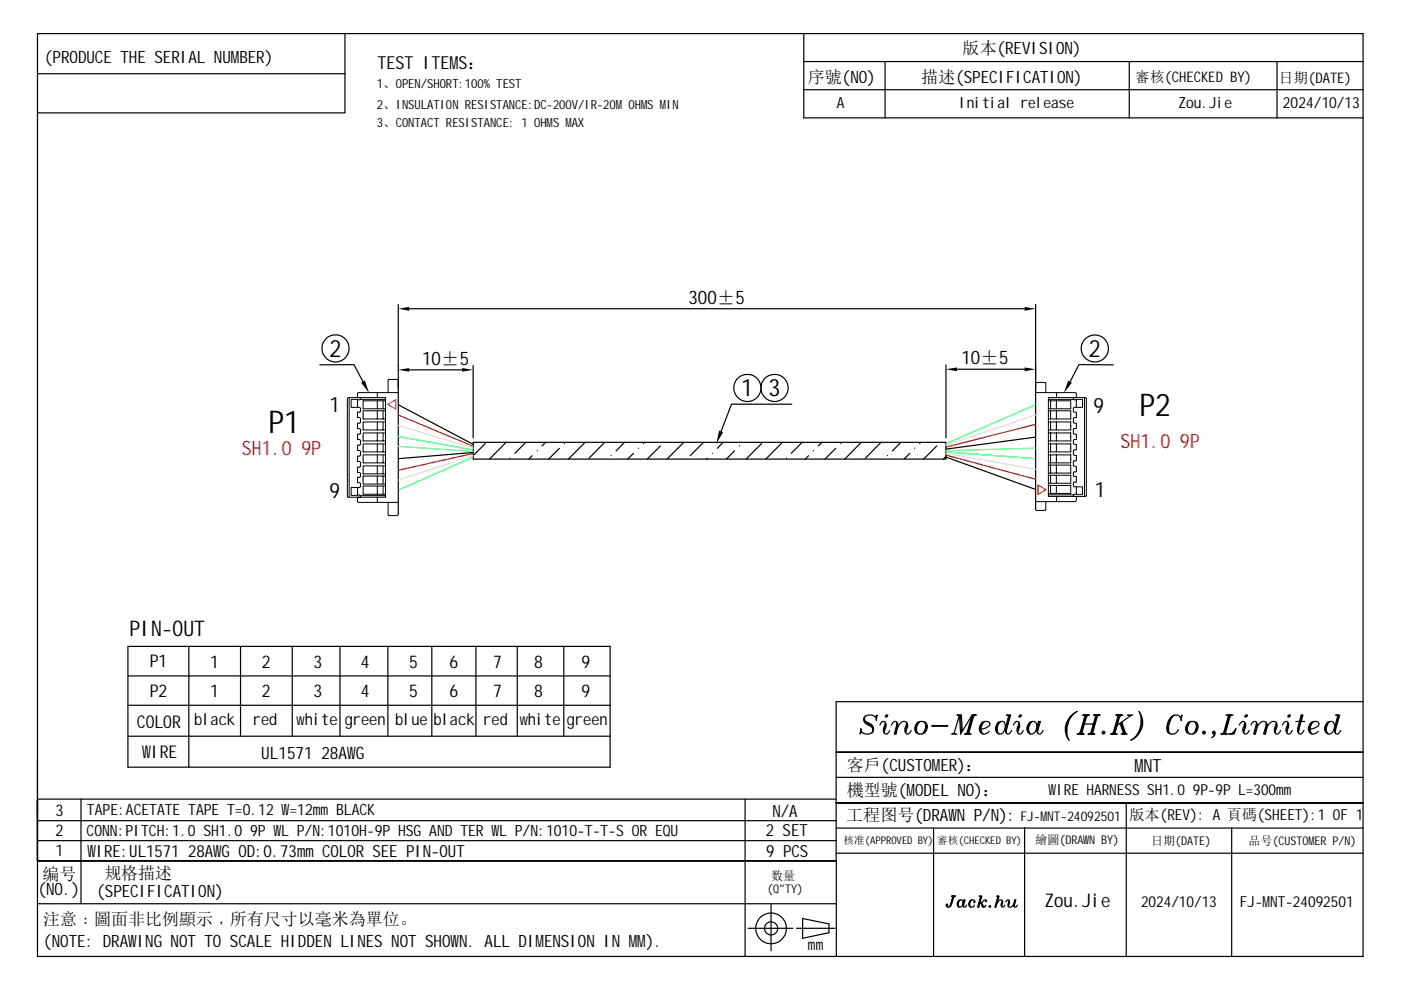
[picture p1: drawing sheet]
<svg xmlns="http://www.w3.org/2000/svg" width="297mm" height="210mm" viewBox="0 0 297 210" stroke-linecap="round" stroke-linejoin="round" font-family="sans-serif">
<g fill="none" stroke="#000" stroke-width=".25">
<path d="M7.9 7.1h281.1v195.7h-281.1zM7.9 15.6h65.2M73.1 7.1v16.8h-65.2M170.4 13.1h118.6M170.4 7.1v17.9h118.6M170.4 19h118.6M187.6 13.1v11.9M239.4 13.1v11.9M270.7 13.1v11.9M67.8 77.4l7.2-.1 1.9 3.6M84.4 64.5v44.6M86.8 65.5h130.4"/>
<path d="M86.8 78.4h11.2M100.3 77.5v15.4M200.6 77.4v15.5M202.9 78.3h14.3M219.6 64.5v43.5M236 77.4l-7.2-.1-1.9 3.6M76.4 95.7v.8M84.4 85.8l15.9 8.4M100.3 93.8h100.3v3.5h-100.3zM100.3 95.9l-15.9 1.4M102.9 94l-2.6 2.6M107.3 93.8l-3.5 3.5"/>
<path d="M108.1 97.1v.1M111.5 93.8l-2.3 2.3M112.8 96.6l-.7 .7M113.9 95.6h.1M115.7 93.8l-.8 .7M118.6 95.1l-2.3 2.2M119.7 94h.1M124.1 93.8l-3.6 3.5M128.2 93.8l-3.3 3.4M129.6 96.6h.1M132.4 93.8l-1.8 1.8M134.3 96.1l-1.2 1.2"/>
<path d="M135.3 95v.1M136.6 93.8l-.2 .2M140 94.5l-2.8 2.8M145 93.8l-3.6 3.5M149.2 93.8l-2.9 2.8M150 97.2l-.2 .1M151 96.1h.1M153.3 93.8l-1.2 1.3M155.7 95.6l-1.7 1.7M156.8 94.5h.1M161.5 94l-3.3 3.3M165.9 93.8l-3.5 3.5"/>
<path d="M166.7 97.1v.1M167.9 85.7h-12.8l-2.2 5.8M170.1 93.8l-2.3 2.3M171.4 96.6l-.7 .7M172.5 95.6h.1M174.3 93.8l-.8 .7M177.2 95.1l-2.3 2.2M178.3 94h.1M182.6 93.8l-3.5 3.5M186.8 93.8l-3.3 3.4M188.2 96.6h.1M191 93.8l-1.8 1.8"/>
<path d="M192.9 96.1l-1.2 1.2M193.9 95v.1M195.2 93.8l-.2 .2M198.6 94.5l-2.8 2.8M200.6 96.8l-.6 .5M200.6 96.9l19 6.9M219.6 92.7l-19 2.5M27.1 137h102.3v25.7h-102.3zM40 137v25.7M51 137v19.1M62 137v19.1M72.1 137v19.1"/>
<path d="M82.2 137v19.1M91.6 137v19.1M100.9 137v19.1M109.7 137v19.1M119.5 137v19.1M27.1 143.3h102.3M27.1 156.1h102.3M27.1 149.5h102.3M177.3 159.5h111.7zM177.3 148.8h111.7zM177.3 148.8v54M177.3 159.5h111.7"/>
<path d="M183.3 152.8l.2 .3 1.3 .8 .2 .4M183.5 151.8l-.2 .4 .2 .8 1.1 .5a1.13 1.13 0 0 1 .6 1.2 1.13 1.13 0 0 1-.9 .9h-.8l-.6-.2-.4-.5v-.4l-.1 1.1 .1-.3h.2M185.6 152h.2l.2-.4-.2 1.2-.2-.8a1.72 1.72 0 0 0-2.5 .2l.2 .9 .4 .4 1.1 .6 .2 .4v.5l-.2 .4M186.5 153.7l.6-.7 .6 .1 .2 1-.4 .9M187.7 153.1l-.2 2.3M187.7 153.5l-.4 1 .2 .9 .2 .2h.4l.5-.7M187.8 151.8h.4M187.9 151.6h.3l-.1 .4h-.4zM188.1 151.6l-.2 .4M190.1 153.5l-.5 2.1h.4l.4-2.1-.4-.5h-.4l-.6 .7M190.1 153.1v1l-.3 1.5M190.4 154.1a1.33 1.33 0 0 1 1.8-1l.2 .4v.6l-.3 .9"/>
<path d="M192.2 153.1l-.1 2.3M192.2 153.5l-.4 1v.5l.3 .4 .1 .2h.4l.6-.7M194.5 153.1a1.67 1.67 0 0 1 1.9 .2 1.49 1.49 0 0 1-.3 2 1.49 1.49 0 0 1-2 0 1.85 1.85 0 0 1 .4-2.2zM194.5 153.3a1.69 1.69 0 0 0-.2 2M195.1 153a2.06 2.06 0 0 0-.6 2.4l.4 .2M195.7 153l.3 .1a2 2 0 0 1-.5 2.5M196.2 153.3a1.83 1.83 0 0 1-.2 2M197.6 153.8l3.4 .1-3.4 .1zM201.7 155.6h1.2M201.9 155.6l.4-.2 .4 .2M202.9 151.6h.9l.2 3.4 2.1-3.4M203.1 151.6l.3 .2 .3 3.8 .3-.6"/>
<path d="M203.3 151.6l.1 .4M203.4 151.6l-1.1 3.8M203.7 151.6l.1 3.7M204.4 155.6h1.5M204.6 155.6l.6-.2 .5 .2M205.2 155.3l-.4 .3M205.3 155.3l.3 .3M206.1 151.6l-1.1 4M206.1 151.6h1M206.3 151.6l-1.1 4M206.5 151.6l-1.2 4M206.7 151.6l-.4 .4"/>
<path d="M206.9 151.6l-.6 .2M207.8 154.7a2.46 2.46 0 0 0 2.1-1.2 1.08 1.08 0 0 0-1.7-.4 1.46 1.46 0 0 0 .2 2.5l1-.2 .3-.4M208.2 153.3a1.8 1.8 0 0 0-.2 2M208.8 153a1.88 1.88 0 0 0-.4 2.6M211.6 153.1l.6-.1 .8 .1a1.65 1.65 0 0 1-1.2 2.5 1.21 1.21 0 0 1-.5-1.9zM211.6 153.3a1.92 1.92 0 0 0-.2 2M212.2 153a1.88 1.88 0 0 0-.4 2.6M213.3 151.6h1l-1 3.4M213.5 151.6l.6 .2M213.7 151.6l.2 .4M213.9 151.6l-.6 2.1a1.43 1.43 0 0 0 .2 1.9h.4l.6-.7M214.1 151.6l-.8 2.9v.9"/>
<path d="M214.9 153.7l.5-.7 .6 .1 .2 1-.4 .9M216 153.1l-.2 2.3M216 153.5l-.4 1 .2 .9 .2 .2h.4l.5-.7M216.1 151.8h.4M216.2 151.6h.4l-.2 .4h-.4zM216.4 151.6l-.2 .4M218.3 153.1l.5-.1 .8 .1a1.65 1.65 0 0 1-1.1 2.5 1.46 1.46 0 0 1-.2-2.5zM218.5 153.1a1.85 1.85 0 0 0-.4 2.2M218.8 153a1.88 1.88 0 0 0-.3 2.6M220.4 153l-.4 1.3v1.1M221.1 154.9l-.5 .7h-.4l-.2-.2-.2-.4v-.7l.4-1.3h.4l-.6 2M227 152a4.6 4.6 0 0 0-.9 3.8 5.1 5.1 0 0 1 2.3-5 4.1 4.1 0 0 0-1.8 6.1l-.3-.9-.2-1.7"/>
<path d="M228.4 155.6h1.5M228.5 155.6l.6-.2 .6 .2M229.1 155.3l-.3 .3M229.3 155.3l.2 .3M229.5 151.6h1.5M229.7 153.5h2.3M229.7 151.6l.6 .2 .5-.2M229.9 151.6l.2 .4M230.1 151.6l-1.2 4M230.3 151.6l-1.2 4M230.4 151.6l-1.1 4M230.7 155.6h1.4"/>
<path d="M230.7 151.6l-.4 .4M230.8 155.6l.6-.2 .6 .2M231.4 155.3l-.4 .3M231.6 155.3l.2 .3M231.8 151.6h1.5M232 151.6l.5 .2 .6-.2M232.1 151.6l.3 .4M232.4 151.6l-1.2 4M232.5 151.6l-1.1 4M232.7 151.6l-1.1 4M232.9 151.6l-.4 .4M233.7 155.3l.3-.3 .3 .4-.4 .2z"/>
<path d="M233.9 155.3h.1v.1h-.1zM235.4 155.6h1.5M235.6 155.6l.6-.2 .5 .2M236.2 155.3l-.4 .3M236.3 155.3l.2 .3M236.5 151.6h1.6M236.7 151.6l.6 .2 .6-.2M236.9 151.6l.2 .4M237.1 151.6l-1.1 4M237.3 151.6l-1.1 4M237.5 151.6l-1.2 4M237.5 153.3l.7 2.3"/>
<path d="M237.7 155.6h1.3M237.7 153.3l.7 2.3M237.7 151.6l-.4 .4M237.9 153.1l.7 2.3M238.2 155.4l-.3 .2M238.2 155.3l-.1 .3M238.4 155.3l.4 .3M239 151.6h1.1M239.2 151.6l.4 .2 .4-.2M239.6 151.8l-2.9 2.1M242 153.5l-.1-1.7-.4-1a4 4 0 0 1-1.7 6.1 5.1 5.1 0 0 0 2.2-4.9 4.4 4.4 0 0 1-.9 3.8M248.5 152a3.3 3.3 0 0 0-.9 2.9l.2 .4"/>
<path d="M249.1 151.6a3.5 3.5 0 0 0-1.2 3.8l.4 .2M250.2 152h.2l.2-.4-.2 1.2a1.2 1.2 0 0 0-.9-1.3 1.2 1.2 0 0 0-1.4 .7 2.63 2.63 0 0 0-.3 3.2 1.32 1.32 0 0 0 2-.7M252 153.1a1.62 1.62 0 0 1 1.8 .2 1.48 1.48 0 0 1-.2 2 1.48 1.48 0 0 1-2 0 1.68 1.68 0 0 1 .4-2.2zM252 153.3a1.8 1.8 0 0 0-.3 2M252.5 153a2.15 2.15 0 0 0-.5 2.4l.3 .2M253.1 153l.3 .1a2 2 0 0 1-.5 2.5M253.6 153.3a1.83 1.83 0 0 1-.2 2M255.2 155l.4 .3-.3 .3-.3-.2zM255.2 155.3h.1v.1h-.1zM257.2 155.3h.3v.1h-.3zM257.2 156.2l.3-.6h-.3l-.1-.3 .4-.3a.85 .85 0 0 1-.6 1.4M258.8 155.6h2.8l.4-1.1-.6 1.1"/>
<path d="M259 155.6l.5-.2 .6 .2M259.5 155.3l-.3 .3M259.7 155.3l.2 .3M259.9 151.6h1.5M260.1 151.6l.6 .2 .6-.2M260.3 151.6l.2 .4M260.5 151.6l-1.1 4M260.7 151.6l-1.2 4M260.9 151.6l-1.2 4M261.1 151.6l-.4 .4M261.6 155.4l-.9 .2M261.8 155l-.7 .6"/>
<path d="M262.7 153.7l.6-.7h.4l.2 .1 .2 .4v.6l-.4 .9M263.9 153.1l-.2 2.3M263.9 153.5l-.4 1v.5l.2 .4 .2 .2h.4l.6-.7M264 151.8h.4M264.1 151.6h.4l-.2 .4h-.4zM264.3 151.6l-.2 .4M266.4 153.5l-.6 2.1h.4l.4-1.5-.2-1-.6-.1-.6 .7M266.4 153.1v1l-.4 1.5M268.5 153.5l-.6 2.1h.4l.4-2.1a.85 .85 0 0 0-1.4-.4l-.7 1M268.5 153.1v1l-.4 1.5M268.7 154.1a1.36 1.36 0 0 1 1.9-1l.1 1-.3 .9M270.6 153.1l-.2 2.3"/>
<path d="M270.6 153.5l-.4 1 .2 .9 .2 .2h.4l.5-.7M271.9 153.7l.6-.7h.4l.1 .1 .2 1-.3 .9M273 153.1l-.1 2.3M273 153.5l-.3 1v.5l.2 .4 .1 .2h.4l.6-.7M273.1 151.8h.4M273.2 151.6h.4l-.2 .4h-.4zM273.4 151.6l-.2 .4M274.7 153h1.9M276.1 151.6l-.8 2.9v.9M276.5 154.9l-.6 .7h-.4a1.43 1.43 0 0 1-.2-1.9l.6-2.1h.4l-1 3.4M277.6 154.7a2.46 2.46 0 0 0 2.1-1.2 1.08 1.08 0 0 0-1.7-.4 1.46 1.46 0 0 0 .2 2.5l.9-.2 .4-.4M278 153.3a1.8 1.8 0 0 0-.2 2"/>
<path d="M278.5 153a1.88 1.88 0 0 0-.3 2.6M281.4 153.1l.6-.1 .7 .1a1.65 1.65 0 0 1-1.1 2.5 1.46 1.46 0 0 1-.2-2.5zM281.4 153.3a1.8 1.8 0 0 0-.2 2M282 153a1.88 1.88 0 0 0-.4 2.6M283.1 151.6h.9l-.9 3.4M283.3 151.6l.6 .2M283.5 151.6l.2 .4M283.7 151.6l-.6 2.1a1.59 1.59 0 0 0 .2 1.9h.4l.6-.7M283.9 151.6l-.8 2.9v.9M7.9 169.7v12.8v-11M7.9 178.2h169.4M7.9 174h169.4"/>
<path d="M7.9 169.4h169.3M17.2 169.4v22.2M158 169.4v33.4M177.3 175.6h111.7zM177.3 164.8h111.7zM177.3 170.2h111.7zM197.9 175.6v27.2M217.2 175.5v27.2M238.8 170.2v32.6M261.1 175.6v27.2M7.9 182.5h169.4zM7.9 191.6h169.4z"/>
<path d="M7.9 182.5h169.4M158.6 196.8h9.5M163.5 191.8v9.8M168.9 196.8h8.1M170.2 194.7l5.6 1.2v1.9l-5.6 1.1zM177.3 180.9h111.7M200.7 191.8l.2 .1zM201.7 190h.9M201.8 190l.4 .1 .3-.1M202 190v.3M202 190l-.5 1.9-.3 .4M202.2 190l-.7 2"/>
<path d="M202.3 190l-.7 2a.53 .53 0 0 1-.6 .4 .53 .53 0 0 1-.4-.6h.3l-.2 .2M202.4 190l-.2 .3M203.3 190.9l.5-.1a.84 .84 0 0 1 .1 1.3l-.5 .2a.83 .83 0 0 1-.1-1.4zM203.4 190.9a.98 .98 0 0 0-.2 1.2M203.6 190.8a1.1 1.1 0 0 0-.2 1.5M204.5 190.8l-.2 1.4M205 191.9l-.4 .4h-.2l-.2-.3 .2-1.2h.2l-.3 1.2M205.7 191l-.2 .6 .1 .5M206.1 190.8l-.3 .2a1.1 1.1 0 0 0 0 1.3M206.6 191.2l-.1-.1v.3h.2l-.1-.5a.82 .82 0 0 0-1.1 .3 .82 .82 0 0 0 .3 1.1l.6-.1 .2-.3M207.6 190h.6l-.7 2.3h-.2l.6-2.3M207.7 190l.4 .1"/>
<path d="M207.8 190l.1 .3M208.1 190l-.7 2.3M208.2 191.7l.3 .5M209 191l-.1-.1v.2h.3v-.2l-.4-.1-.6 .6h-.5M209 191.9l-.2 .3-.4 .1-.5-.9 .3 .2 .4 .6h.2M209.7 192.1l.2-.1 .1 .2-.2 .1zM209.8 192.1l.1 .1zM211.3 190h.5l-.7 2.3h-.2l.7-2.3M211.4 191.6l.2-.5a.61 .61 0 0 1 .9-.2l.1 .5-.2 .6M211.4 190l.3 .1M211.5 190l.1 .3M211.7 190l-.6 2.3"/>
<path d="M212.5 190.9l-.1 1.3M212.5 191.1l-.3 .6 .2 .5 .3 .1 .3-.4M213.3 191.2l.3-.4 .3 .1 .1 .5-.2 .6M213.9 190.9l-.1 1.3M213.9 191.1l-.2 .9a.52 .52 0 0 0 .5 .4 .52 .52 0 0 0 .5-.4l.5-1.2h.2l-.4 1.2M214.9 191.7v.3l.3 .3h.2l.3-.4M215.3 190.8l-.3 1.4"/>
<circle cx="71.1" cy="73.9" r="2.89"/>
<circle cx="232.1" cy="73.9" r="2.88"/>
<circle cx="158.5" cy="82.3" r="2.89"/>
<circle cx="164.2" cy="82.3" r="2.89"/>
<circle cx="163.5" cy="196.8" r="3.3"/>
<circle cx="163.5" cy="196.8" r="1.39"/>
</g>
<g fill="none" stroke="#000" stroke-width=".21">
<path d="M74 84.3v21.1M75.8 86.4h-1.3v-1.7l1.7 .1 .2-.1v-.4l-2.7 .1v21h2.7v-.2l-.2-.2h-1.7v-1.7h1.3M75.8 86.4h.4l.2 .2v.7l-.6 .1v1.1h.4l.2 .2v1h-.6v1.2h.4l.2 .2v.9h-.6v1.2h.4l.2 .2v.9l-.6 .1v1.1h.4l.2 .2M75.8 84.7v1.7M76.4 96.5v.2h-.6v1.1h.4l.2 .3v.9h-.6v1.2h.4l.2 .2v.7l-.6 .1v1.1l.6 .1v.7v.2h-.6M76.4 84.7h5.3M80 83.2v1.1M80 85v1.7M80 87.1v1.7M80 89.5v1.7M80 91.8v1.7M80 94.1v1.7"/>
<path d="M80 96.4v1.7M80 98.8v1.7M81.2 85v1.7M81.2 87.1v1.7M81.2 89.5v1.7M81.2 91.8v1.7M81.2 94.1v1.7M81.2 96.4v1.7M81.2 98.8v1.7M81.7 89.5h-4.7v1.7h4.7M81.7 98.8h-4.7v1.7h4.7M81.7 91.8h-4.7v1.7h4.7"/>
<path d="M81.7 94.1h-4.7v1.7h4.7M81.7 96.4h-4.7v1.7h4.7M81.7 85h-4.7v1.7h4.7M81.7 87.1h-4.7v1.7h4.7M84.4 83.2h-8.4l-.2 .3v.8h5.9v21.1h-5.9v.9l.2 .2h8.4M84.4 80.7l-.2-.3-1.9 .1v2.7M219.6 83.2h8.4l.2 .3v.8h-5.9v21h5.9v.8l-.2 .3h-8.4M219.6 81.3l.2-.2 1.9 .1v2M222.3 85h4.7v1.7h-4.7M222.3 87.1h4.7v1.7h-4.7M222.3 84.7h5.3M222.3 89.5h4.7v1.7h-4.7"/>
<path d="M222.3 91.8h4.7v1.7h-4.7M222.3 94.1h4.7v1.7h-4.7M222.3 96.4h4.7v1.7h-4.7M222.3 98.6h4.7v1.7h-4.7M222.7 85v1.7M222.7 87.1v1.7M222.7 89.5v1.7M222.7 91.8v1.7M222.7 94.1v1.7M222.7 96.4v1.7M222.7 98.6v1.7M224 85v1.7"/>
<path d="M224 87.1v1.7M224 89.5v1.7M224 91.8v1.7M224 94.1v1.7M224 96.4v1.7M224 98.6v1.7M224 83.2v1.1M228.2 86.4h1.3v-1.7l-1.7 .1-.2-.5 2.7 .1v20.8l-2.7 .1 .2-.5 1.7 .1v-1.7h-1.3M228.2 86.4h-.4l-.2 .2 .1 .7 .5 .1v1.1h-.4l-.2 .2 .1 1h.5v1.2h-.4l-.2 .2 .1 .9h.5v1.2h-.4l-.2 .2 .1 .8h.5v1.2h-.5l-.1 .2 .1 .9h.5v1.2l-.5 .1-.1 .1 .1 .9 .5 .1v1.1l-.5 .1-.1 .2 .1 .7h.5v1.2h-.5l-.1 .8 .2 .2h.4M228.2 84.7v1.7M229.9 84.3v21M75.8 103.3v1.7"/>
<path d="M76.4 105.1h5.3M80 100.9v1.7M80 103.1v1.7M80 105.4v1.1M81.2 100.9v1.7M81.2 103.1v1.7M81.7 100.9h-4.7v1.7h4.7M81.7 103.1h-4.7v1.7h4.7M82.3 106.5v2.7l1.9 .1 .2-.2M221.7 106.4v1.7l-1.9 .1-.2-.2M221.7 103.8v.1M222.3 102.9h4.7v1.7h-4.7"/>
<path d="M222.3 100.8h4.7v1.7h-4.7M222.3 104.9h5.3M222.7 100.8v1.7M222.7 102.9v1.7M224 100.8v1.7M224 102.9v1.7M224 105.3v1.1M228.2 103.2v1.7"/>
</g>
<path d="M82.2 85.7l1.7-.9v2zM220.1 102.8l1.7 1-1.7 1z" fill="none" stroke="#f00" stroke-width=".21"/>
<path d="M84.4 92.6l15.9 2.8M100.3 96.9l-15.9 7M200.6 95.8l19 1.5M219.6 85.8l-19 8.3" fill="none" stroke="#0f0" stroke-width=".25"/>
<path d="M84.4 90.2l15.9 4.8M100.3 96.6l-15.9 5.2M200.6 96.1l19 3.4M219.6 88l-19 6.4" fill="none" stroke="#dbdbdb" stroke-width=".25"/>
<path d="M84.4 88l15.9 6.6M100.3 96.2l-15.9 3.5M200.6 96.5l19 5.1M219.6 90l-19 4.8" fill="none" stroke="#f00" stroke-width=".25"/>
<path d="M84.4 65.5l2.4-.4v.8zM84.4 78.4l2.4-.4v.8zM98 78l2.3 .4-2.3 .4zM200.6 78.3l2.3-.4v.8zM217.2 65.1l2.4 .4-2.4 .4zM217.2 77.9l2.4 .4-2.4 .4zM76.6 81.1l.8-.4 .9 2.7zM152.5 91.3l.8 .3-1.4 2.5zM226.5 80.7l.8 .4-1.8 2.3z" fill="#000"/>
<path d="M84.4 94.6l15.9 1.1M219.6 95l-19 .6" fill="none" stroke="#0ff" stroke-width=".25"/>
<g font-size="6.6">
<text x="241.6" y="88.1">P2</text>
<text x="56.9" y="91.8">P1</text>
</g>
<g font-size="5.1">
<text x="69.9" y="75.6">2</text>
<text x="230.8" y="75.6">2</text>
<text x="157.2" y="84">1</text>
<text x="162.9" y="84">3</text>
</g>
<text font-size="4.6" x="27.5" y="134.8">PIN-OUT</text>
<g font-size="4.5">
<text x="69.8" y="87.3">1</text>
<text x="231.8" y="87.5">9</text>
<text x="69.9" y="105.6">9</text>
<text x="232.1" y="105.4">1</text>
</g>
<g font-size="4.2" fill="#f00">
<text x="237.6" y="95.1">SH1.0</text>
<text x="250.2" y="95.1">9P</text>
<text x="51.3" y="96.4">SH1.0</text>
<text x="63.9" y="96.4">9P</text>
</g>
<g font-size="4">
<text x="146" y="64.4">300±5</text>
<text x="89.5" y="77.4">10±5</text>
<text x="203.9" y="77.2">10±5</text>
<text x="221.5" y="192.3">Zou.Jie</text>
</g>
<text font-size="3.9" x="240.5" y="163.6">MNT</text>
<text font-size="3.8" x="80" y="14.7">TEST ITEMS：</text>
<g font-size="3.7">
<text x="31.7" y="141.4">P1</text>
<text x="44.6" y="141.6">1</text>
<text x="55.5" y="141.6">2</text>
<text x="66.5" y="141.6">3</text>
<text x="76.5" y="141.6">4</text>
<text x="86.8" y="141.6">5</text>
<text x="95.3" y="141.6">6</text>
<text x="104.6" y="141.6">7</text>
<text x="113.2" y="141.6">8</text>
<text x="123.3" y="141.6">9</text>
<text x="31.7" y="147.8">P2</text>
<text x="44.6" y="147.8">1</text>
<text x="55.5" y="147.8">2</text>
<text x="66.5" y="147.8">3</text>
<text x="76.5" y="147.8">4</text>
<text x="86.8" y="147.8">5</text>
<text x="95.3" y="147.8">6</text>
<text x="104.6" y="147.8">7</text>
<text x="113.2" y="147.8">8</text>
<text x="123.3" y="147.8">9</text>
<text x="29" y="154.3">COLOR</text>
<text x="30.1" y="160.6">WIRE</text>
</g>
<g font-size="3.6">
<text x="204.1" y="11.4">版本(REVISION)</text>
<text x="9.3" y="13.4">(PRODUCE THE SERIAL NUMBER)</text>
<text x="171.3" y="17.6">序號(NO)</text>
<text x="195.3" y="17.6">描述(SPECIFICATION)</text>
<text x="55.4" y="161">UL1571</text>
<text x="68.1" y="161">28AWG</text>
<text x="179.5" y="163.5">客戶(CUSTOMER)：</text>
<text x="163.8" y="173.2">N/A</text>
<text x="179.5" y="168.7">機型號(MODEL NO)：</text>
<text x="162.4" y="177.3">2 SET</text>
<text x="179.4" y="174.2">工程图号(DRAWN P/N):</text>
<text x="18.5" y="181.7">WIRE:UL1571</text>
<text x="39.9" y="181.7">28AWG OD:0.73mm COLOR SEE PIN-OUT</text>
<text x="162.5" y="181.8">9 PCS</text>
<text x="8" y="189.8">(NO.)</text>
<text x="9" y="186.6">编号</text>
<text x="20.4" y="190.1">(SPECIFICATION)</text>
<text x="22.1" y="186.4">规格描述</text>
<text x="9.2" y="196.1">注意﹕圖面非比例顯示﹐所有尺寸以毫米為單位。</text>
<text x="9.2" y="200.8">(NOTE: DRAWING NOT TO SCALE HIDDEN LINES NOT SHOWN. ALL DIMENSION IN MM).</text>
</g>
<g font-size="3.5">
<text x="41.2" y="153.8">black</text>
<text x="53.6" y="153.8">red</text>
<text x="62.9" y="153.8">white</text>
<text x="73.1" y="153.8">green</text>
<text x="83.8" y="153.8">blue</text>
<text x="91.9" y="153.8">black</text>
<text x="102.5" y="153.8">red</text>
<text x="110.2" y="153.8">white</text>
<text x="120.2" y="153.8">green</text>
</g>
<g font-size="3.4">
<text x="11.8" y="173">3</text>
<text x="11.8" y="177.3">2</text>
<text x="11.8" y="181.5">1</text>
</g>
<g font-size="3.3">
<text x="177.4" y="23">A</text>
<text x="203.3" y="23">Initial release</text>
<text x="249.8" y="23">Zou.Jie</text>
<text x="272" y="23">2024/10/13</text>
<text x="18.4" y="172.9">TAPE:ACETATE TAPE T=0.12 W=12mm BLACK</text>
<text x="18.4" y="177.3">CONN:PITCH:1.0 SH1.0</text>
<text x="53" y="177.3">9P WL P/N:1010H-9P HSG AND TER WL P/N:1010-T-T-S OR EQU</text>
<text x="171.3" y="201.5">mm</text>
</g>
<g font-size="3.2">
<text x="222.3" y="168.6">WIRE HARNESS SH1.0</text>
<text x="239.5" y="173.9">版本(REV): A 頁碼(SHEET):1 OF 1</text>
<text x="252.9" y="168.6">9P-9P L=300mm</text>
<text x="241.9" y="192.2">2024/10/13</text>
<text x="262.9" y="192.2">FJ-MNT-24092501</text>
</g>
<g font-size="3.1">
<text x="240.7" y="17.3">審核(CHECKED BY)</text>
<text x="271.1" y="17.6">日期(DATE)</text>
</g>
<text font-size="2.8" x="216.4" y="174.2">FJ-MNT-24092501</text>
<g font-size="2.7">
<text x="79.9" y="18.7">1、OPEN/SHORT:100% TEST</text>
<text x="79.9" y="23">2、INSULATION RESISTANCE:DC-200V/IR-20M OHMS MIN</text>
<text x="79.9" y="27">3、CONTACT RESISTANCE: 1 OHMS MAX</text>
</g>
<g font-size="2.5">
<text x="219.5" y="179">繪圖(DRAWN BY)</text>
<text x="244.1" y="179.1">日期(DATE)</text>
<text x="264.7" y="179.1">品号(CUSTOMER P/N)</text>
<text x="162.6" y="189.2">(Q&quot;TY)</text>
<text x="163.5" y="186.5">数量</text>
</g>
<g font-size="2.2">
<text x="178.8" y="178.9">核准(APPROVED BY)</text>
<text x="198.7" y="178.9">審核(CHECKED BY)</text>
</g>
</svg>
